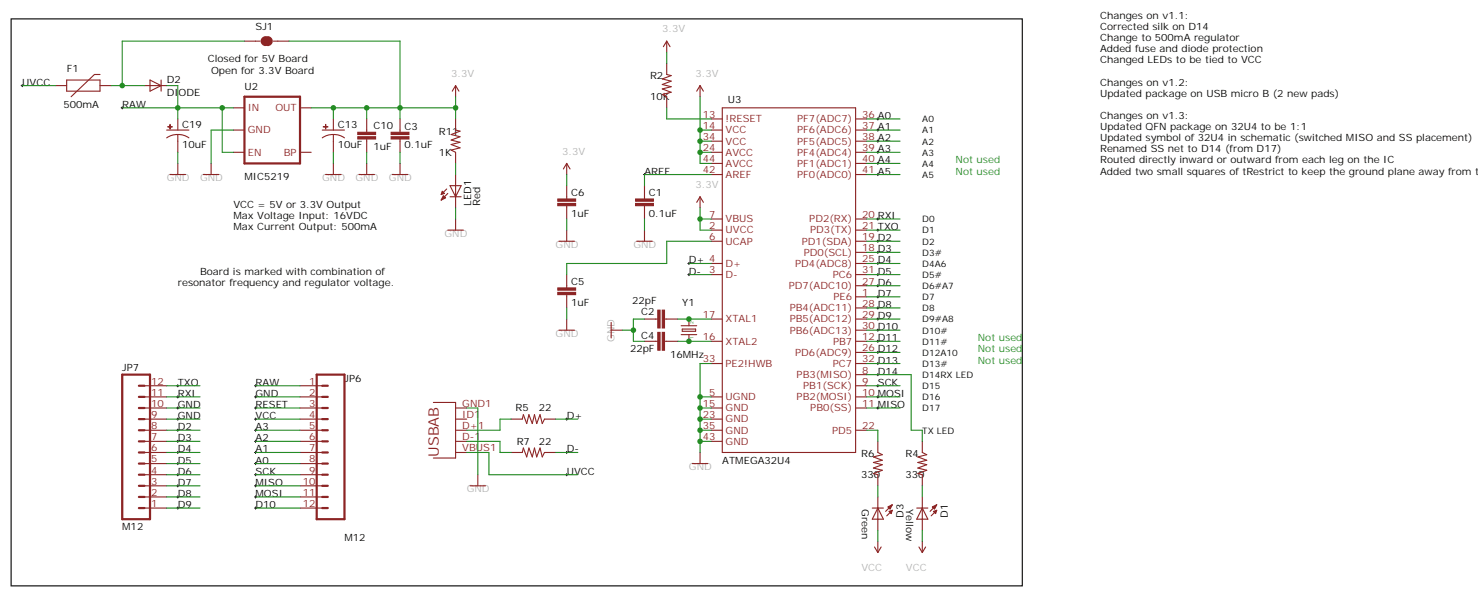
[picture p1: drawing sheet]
<svg xmlns="http://www.w3.org/2000/svg" width="469mm" height="189mm" viewBox="0 0 469 189" stroke-linecap="round" stroke-linejoin="round" font-family="sans-serif">
<path d="M3.5 6h321.1v179.9h-321.1z" fill="none" stroke="#000" stroke-width=".35"/>
<g fill="none" stroke="#8c2424" stroke-width=".35">
<path d="M56.4 37.7v3.6M74.1 34.2h3.5M95.2 34.2h3.6M105.8 37.7v3.6M116.4 37.7v4.3M127 37.7v4.3M144.6 37.7v3.6l1.4 .3-2.8 1.1 2.8 .7-2.8 1.1 2.8 .7-2.8 .7 2.8 1-2.8 .7 1.4 .7v3.6M211.7 20.1v3.5l1.4 .4-2.8 1 2.8 .8-2.8 1 2.8 .7-2.8 .7 2.8 1.1-2.8 .7 1.4 .7v3.5M225.8 37.7h3.5M229.3 34.2h42.3v109.4h-42.3zM271.6 37.7h3.6M52.9 41.3h7.1"/>
<path d="M56.4 42.7l1.9 .2 1.7 .8M56.4 42.7l-1.8 .2-1.7 .8M56.4 42.7v5.6M74.1 41.3h3.5M74.1 48.3h3.5M95.2 48.3h3.6M102.3 41.3h7.1M105.8 42.7l1.9 .2 1.7 .8M105.8 42.7l-1.8 .2-1.7 .8M105.8 42.7v5.6M116.4 44.1v4.2M127 44.1v4.2"/>
<path d="M141.8 60l-1.7 1.7M142.9 58.9h3.5l-1.8 3.5zM144.6 55.4v10.6M204.6 58.9v4.2M225.8 41.3h3.5M225.8 48.3h3.5M225.8 55.4h3.5M225.8 51.9h3.5M225.8 44.8h3.5M271.6 41.3h3.6M271.6 48.3h3.6M271.6 55.4h3.6"/>
<path d="M271.6 51.9h3.6M271.6 44.8h3.6M142.2 61.4l-2.1 2.1M142.9 62.4h3.5M204.6 65.3v4.2M225.8 76.6h3.5M225.8 69.5h3.5M225.8 73h3.5M271.6 76.6h3.6M271.6 69.5h3.6M271.6 73h3.6M225.8 83.6h3.5"/>
<path d="M225.8 87.1h3.5M271.6 83.6h3.6M271.6 87.1h3.6M271.6 97.7h3.6M271.6 80.1h3.6M271.6 90.7h3.6M271.6 94.2h3.6M216.3 103.4h4.9M216.3 106.2h4.9M216.6 104.4h4.2v.7h-4.2zM218.7 101.2v2.2M218.7 106.2v2.1"/>
<path d="M225.8 101.2h3.5M225.8 108.3h3.5M225.8 115.4h3.5M271.6 118.9h3.6M271.6 101.2h3.6M271.6 104.8h3.6M271.6 108.3h3.6M271.6 115.4h3.6M271.6 111.8h3.6M45.9 122.4h7M45.9 125.9h7M45.9 129.5h7"/>
<path d="M45.9 133h7M45.9 136.5h7M95.2 122.4h7.1M95.2 125.9h7.1M95.2 129.5h7.1M95.2 133h7.1M95.2 136.5h7.1M225.8 125.9h3.5M225.8 129.5h3.5M225.8 133h3.5M225.8 136.5h3.5M271.6 122.4h3.6"/>
<path d="M271.6 125.9h3.6M271.6 129.5h3.6M271.6 136.5h3.6M45.9 140.1h7M45.9 143.6h7M45.9 147.1h7M45.9 150.6h7M45.9 154.2h7M45.9 157.7h7M95.2 140.1h7.1M95.2 143.6h7.1M95.2 147.1h7.1"/>
<path d="M95.2 150.6h7.1M95.2 154.2h7.1M95.2 157.7h7.1M225.8 140.1h3.5M278.7 140.1v3.5l1.4 .7-2.8 .7 2.8 1.1-2.8 .7 2.8 .7-2.8 1 2.8 .7-2.8 1.1 1.4 .3v3.6M278.7 157.7v10.6M45.9 161.2h7M95.2 161.2h7.1M276.9 161.2h3.6M278.7 161.2l1.8 3.5h-3.6zM283.3 161.9l-1.8 1.8M283.3 160.2l-2.1 2.1"/>
</g>
<g fill="#8c2424" stroke="#8c2424" stroke-width=".35">
<path d="M113.6 43.4h5.6v.7h-5.6z"/>
<path d="M113.6 42h5.6v.7h-5.6z"/>
<path d="M102.7 40.2l1.4 .1z"/>
<path d="M103.4 39.5v1.4z"/>
<path d="M140.4 60.7l.7 .7-1 .3z"/>
<path d="M140.8 62.1l.7 .7-1.4 .7z"/>
<path d="M124.2 42h5.6v.7h-5.6z"/>
<path d="M124.2 43.4h5.6v.7h-5.6z"/>
<path d="M201.8 63.1h5.6v.8h-5.6z"/>
<path d="M201.8 64.6h5.6v.7h-5.6z"/>
<path d="M282.2 162.3l1.1-.4-.4 1.1z"/>
<path d="M281.9 160.9l1.4-.7-.7 1.4z"/>
<path d="M53.3 40.2l1.4 .1z"/>
<path d="M54 39.5v1.4z"/>
</g>
<g fill="none" stroke="#8c2424" stroke-width=".71">
<path d="M77.6 30.7h17.6v21.2h-17.6zM38.8 118.9h8.8v45.8h-8.8zM100.5 118.9h8.9v45.8h-8.9zM44.1 129.5h1.8M44.1 125.9h1.8M44.1 122.4h1.8M44.1 136.5h1.8M44.1 133h1.8M102.3 129.5h1.8M102.3 125.9h1.8M102.3 122.4h1.8M102.3 136.5h1.8"/>
<path d="M102.3 133h1.8M44.1 140.1h1.8M44.1 143.6h1.8M44.1 147.1h1.8M44.1 150.6h1.8M44.1 154.2h1.8M44.1 157.7h1.8M102.3 140.1h1.8M102.3 143.6h1.8M102.3 147.1h1.8M102.3 150.6h1.8M102.3 154.2h1.8"/>
<path d="M102.3 157.7h1.8M44.1 161.2h1.8M102.3 161.2h1.8"/>
</g>
<g fill="#8c2424">
<circle cx="218.7" cy="101.2" r=".18"/>
<circle cx="218.7" cy="108.3" r=".18"/>
</g>
<g fill="none" stroke="#8c2424" stroke-width=".35">
<path d="M77.6 13.1h4.9M86.8 13.1h4.9M211.7 13.1v3.5M211.7 13.1l1 1.7M211.7 13.1l-1.1 1.7M17.6 27.2h3.6M21.2 25.4h10.5v3.5h-10.5zM31.7 23.6h-1.7l-7.4 7.1M31.7 27.2h3.6M45.9 27.2h7M47.6 25.4l3.6 1.8-3.6 1.7zM51.2 25.4v3.5"/>
<path d="M144.6 27.2v3.5M144.6 27.2l1.1 1.7M144.6 27.2l-1 1.7M222.2 27.2v3.5M222.2 27.2l1.1 1.7M222.2 27.2l-1 1.7M54 55.4h4.9M56.4 51.9v3.5M64.6 55.4h4.9M67 51.9v3.5M103.4 55.4h4.9M105.8 51.9v3.5"/>
<path d="M113.9 55.4h5M116.4 51.9v3.5M124.5 55.4h5M127 51.9v3.5M179.9 51.9v3.5M179.9 58.9v4.2M179.9 51.9l1.1 1.7M179.9 51.9l-1 1.7M142.2 73h4.9M144.6 69.5v3.5M177.4 76.6h5M179.9 65.3v4.2"/>
<path d="M179.9 73v3.6M202.1 76.6h5M204.6 73v3.6M222.2 62.4v3.6M222.2 62.4l1.1 1.8M222.2 62.4l-1 1.8M179.9 87.1v4.3M179.9 93.5v4.2M177.4 104.8h5M179.9 101.2v3.6M194 104.8h3.6M194 102.3v4.9"/>
<path d="M204.6 101.2h4.2M204.6 108.3h4.2M211 101.2h4.2M211 108.3h4.2M137.6 127.7h7v17.6h-7M144.6 133h3.6M144.6 136.5h3.6M144.6 129.5h3.6M162.3 133h3.5l.4-1.4 1 2.8 .7-2.8 1.1 2.8 .7-2.8 .7 2.8 1-2.8 .8 2.8 .7-1.4h3.5M144.6 143.6h3.6M144.6 140.1h3.6M149.2 154.2h5"/>
<path d="M151.7 150.6v3.6M162.3 143.6h3.5l.4-1.4 1 2.8 .7-2.8 1.1 2.8 .7-2.8 .7 2.8 1-2.8 .8 2.8 .7-1.4h3.5M219.8 147.1h4.9M222.2 143.6v3.5M292.8 140.1v3.5l1.4 .7-2.8 .7 2.8 1.1-2.8 .7 2.8 .7-2.8 1 2.8 .7-2.8 1.1 1.4 .3v3.6M292.8 157.7v10.6M277.6 173.6l1.1 1.7M278.7 171.8v3.5M279.8 173.6l-1.1 1.7M291 161.2h3.6M291.7 173.6l1.1 1.7M292.8 171.8v3.5"/>
<path d="M292.8 161.2l1.8 3.5h-3.6zM293.9 173.6l-1.1 1.7M297.4 161.9l-1.8 1.8M297.4 160.2l-2.1 2.1"/>
</g>
<g fill="#8c2424" stroke="#8c2424" stroke-width=".35">
<path d="M208.8 98.4h.7v5.7h-.7z"/>
<path d="M210.3 98.4h.7v5.7h-.7z"/>
<path d="M208.8 105.5h.7v5.6h-.7z"/>
<path d="M210.3 105.5h.7v5.6h-.7z"/>
<path d="M177.1 91.4h5.6v.7h-5.6z"/>
<path d="M177.1 92.8h5.6v.7h-5.6z"/>
<path d="M177.1 63.1h5.6v.8h-5.6z"/>
<path d="M177.1 64.6h5.6v.7h-5.6z"/>
<path d="M296.3 162.3l1.1-.4-.4 1.1z"/>
<path d="M296 160.9l1.4-.7-.7 1.4z"/>
</g>
<path d="M84.3 12.3a.71 .71 0 0 0-.7 .8 .71 .71 0 0 0 .7 .7M85 12.3a.71 .71 0 0 1 .7 .8 .71 .71 0 0 1-.7 .7" fill="none" stroke="#8c2424" stroke-width="1.8"/>
<g fill="none" stroke="#000" stroke-width=".32">
<path d="M6.7 27.2h.7M7.1 26.8v.7M38.5 34.2h.7M38.8 33.9v.7M278.3 37.7h.7M278.7 37.4v.7M204.3 55.4h.7M204.6 55v.7M278.3 55.4h.7M278.3 51.9h.7M278.3 48.3h.7M278.3 44.8h.7"/>
<path d="M278.3 41.3h.7M278.7 40.9v.7M278.7 44.5v.7M278.7 48v.7M278.7 51.5v.7M278.7 55v.7M278.3 73h.7M278.3 76.6h.7M278.3 69.5h.7M278.7 69.1v.8M278.7 72.7v.7M278.7 76.2v.7"/>
<path d="M278.7 79.7v.7M218.4 83.6h.7M218.4 87.1h.7M218.7 83.3v.7M218.7 86.8v.7M278.3 97.7h.7M278.3 80.1h.7M278.3 83.6h.7M278.3 87.1h.7M278.3 90.7h.7M278.3 94.2h.7M278.7 83.3v.7"/>
<path d="M278.7 86.8v.7M278.7 90.3v.7M278.7 93.8v.7M278.7 97.4v.7M278.3 101.2h.7M278.3 104.8h.7M278.3 108.3h.7M278.3 111.8h.7M278.3 115.4h.7M278.3 118.9h.7M278.7 100.9v.7M278.7 104.4v.7"/>
<path d="M278.7 108v.7M278.7 111.5v.7M278.7 115v.7M278.7 118.5v.7M56.1 133h.7M56.1 125.9h.7M56.1 129.5h.7M56.1 122.4h.7M56.1 136.5h.7M56.4 122.1v.7M56.4 125.6v.7M56.4 129.1v.7"/>
<path d="M56.4 132.6v.7M56.4 136.2v.7M56.4 139.7v.7M80.8 133h.7M80.8 125.9h.7M80.8 129.5h.7M80.8 122.4h.7M80.8 136.5h.7M81.1 122.1v.7M81.1 125.6v.7M81.1 129.1v.7M81.1 132.6v.7"/>
<path d="M81.1 136.2v.7M81.1 139.7v.7M179.6 133h.7M179.9 132.6v.7M278.3 125.9h.7M278.3 129.5h.7M278.3 122.4h.7M278.7 122.1v.7M278.7 125.6v.7M278.7 129.1v.7M56.1 150.6h.7M56.1 154.2h.7"/>
<path d="M56.1 157.7h.7M56.1 140.1h.7M56.1 143.6h.7M56.1 147.1h.7M56.4 143.2v.7M56.4 146.8v.7M56.4 150.3v.7M56.4 153.8v.7M56.4 157.3v.7M80.8 150.6h.7M80.8 154.2h.7M80.8 157.7h.7"/>
<path d="M80.8 140.1h.7M80.8 143.6h.7M80.8 147.1h.7M81.1 143.2v.7M81.1 146.8v.7M81.1 150.3v.7M81.1 153.8v.7M81.1 157.3v.7M179.6 150.6h.7M179.6 143.6h.7M179.9 143.2v.7M179.9 150.3v.7"/>
<path d="M56.1 161.2h.7M56.4 160.9v.7M80.8 161.2h.7M81.1 160.9v.7"/>
</g>
<g fill="none" stroke="#248c24" stroke-width=".35">
<path d="M77.6 13.1h-38.8v14.1M91.7 13.1h35.3v24.6M211.7 16.6v3.5M7.1 27.2h10.5M35.3 27.2h10.6M38.8 34.2h35.3M52.9 27.2h3.5v10.5M70.6 34.2v14.1h3.5M98.8 34.2h45.8M105.8 34.2v3.5M116.4 34.2v3.5M144.6 30.7v7"/>
<path d="M211.7 34.2v3.5h14.1M222.2 30.7v21.2h3.6M275.2 37.7h10.6M56.4 48.3v3.6M74.1 41.3h-7.1v10.6M105.8 48.3v3.6M116.4 48.3v3.6M127 48.3v3.6M144.6 51.9v3.5M179.9 55.4v3.5M222.2 41.3h3.6M222.2 44.8h3.6"/>
<path d="M222.2 48.3h3.6M225.8 55.4h-21.2v3.5M275.2 41.3h10.6M275.2 55.4h10.6M275.2 44.8h10.6M275.2 48.3h10.6M275.2 51.9h10.6M144.6 66v3.5M179.9 69.5v3.5M204.6 69.5v3.5M222.2 66v7h3.6M222.2 69.5h3.6"/>
<path d="M225.8 76.6h-14.1v7h-31.8v3.5M275.2 73h10.6M275.2 76.6h10.6M275.2 69.5h10.6M179.9 97.7v3.5M218.7 83.6h7.1M218.7 87.1h7.1M275.2 97.7h10.6M275.2 80.1h10.6M275.2 83.6h10.6M275.2 87.1h10.6M275.2 90.7h10.6"/>
<path d="M275.2 94.2h10.6M197.6 104.8h3.5M204.6 101.2h-3.5v7.1h3.5M215.2 101.2h10.6M215.2 108.3h10.6M225.8 115.4h-3.6v28.2M275.2 101.2h10.6M275.2 108.3h10.6M275.2 104.8h10.6M275.2 118.9h14.1v17.6h3.5v3.6M275.2 115.4h10.6M275.2 111.8h10.6"/>
<path d="M52.9 133h10.6M52.9 125.9h10.6M52.9 129.5h10.6M52.9 136.5h10.6M52.9 122.4h10.6M81.1 133h14.1M81.1 125.9h14.1M81.1 129.5h14.1M81.1 136.5h14.1M81.1 122.4h14.1M148.2 129.5h3.5v21.1M162.3 133h-3.6v3.5h-10.5"/>
<path d="M176.4 133h7M222.2 133h3.6M222.2 125.9h3.6M222.2 129.5h3.6M222.2 136.5h3.6M275.2 125.9h10.6M275.2 129.5h10.6M275.2 136.5h3.5v3.6M275.2 122.4h10.6M52.9 140.1h10.6M52.9 150.6h10.6M52.9 154.2h10.6"/>
<path d="M52.9 157.7h10.6M52.9 143.6h10.6M52.9 147.1h10.6M81.1 140.1h14.1M81.1 150.6h14.1M81.1 154.2h14.1M81.1 157.7h14.1M81.1 143.6h14.1M81.1 147.1h14.1M148.2 140.1h10.5v3.5h3.6M148.2 143.6h7v7h28.2M176.4 143.6h7"/>
<path d="M222.2 140.1h3.6M278.7 154.2v3.5M292.8 154.2v3.5M52.9 161.2h10.6M81.1 161.2h14.1M278.7 168.3v3.5M292.8 168.3v3.5"/>
</g>
<g fill="#248c24">
<circle cx="201.1" cy="104.8" r=".88"/>
<circle cx="222.3" cy="140.1" r=".88"/>
<circle cx="222.3" cy="136.5" r=".88"/>
<circle cx="222.3" cy="133" r=".88"/>
<circle cx="222.3" cy="129.5" r=".88"/>
<circle cx="222.3" cy="125.9" r=".88"/>
<circle cx="222.3" cy="41.3" r=".88"/>
<circle cx="222.3" cy="44.8" r=".88"/>
<circle cx="222.3" cy="48.3" r=".88"/>
<circle cx="105.8" cy="34.2" r=".88"/>
<circle cx="116.4" cy="34.2" r=".88"/>
<circle cx="127" cy="34.2" r=".88"/>
<circle cx="144.6" cy="34.2" r=".88"/>
<circle cx="70.6" cy="34.2" r=".88"/>
<circle cx="56.4" cy="34.2" r=".88"/>
<circle cx="218.7" cy="108.3" r=".88"/>
<circle cx="218.7" cy="101.2" r=".88"/>
<circle cx="222.3" cy="69.5" r=".88"/>
<circle cx="38.8" cy="27.2" r=".88"/>
</g>
<text font-size="4.6" fill="#8d2323" x="139.3" y="145" transform="rotate(-90 139.3 145)">USBAB</text>
<g font-size="3.2">
<text x="349.2" y="6">Changes on v1.1:</text>
<text x="81.1" y="9.5">SJ1</text>
<text x="349.2" y="9.5">Corrected silk on D14</text>
<text x="349.2" y="13.1">Change to 500mA regulator</text>
<text x="349.2" y="16.6">Added fuse and diode protection</text>
<text x="21.2" y="22.9">F1</text>
<text x="66" y="19.8">Closed for 5V Board</text>
<text x="67" y="23.6">Open for 3.3V Board</text>
<text x="349.2" y="20.1">Changed LEDs to be tied to VCC</text>
<text x="7.1" y="27.2">UVCC</text>
<text x="52.9" y="26.5">D2</text>
<text x="77.6" y="28.6">U2</text>
<text x="206.4" y="25">R2</text>
<text x="349.2" y="27.2">Changes on v1.2:</text>
<text x="20.1" y="34.2">500mA</text>
<text x="38.8" y="34.2">RAW</text>
<text x="52.9" y="30.3">DIODE</text>
<text x="206.4" y="31.8">10K</text>
<text x="231.1" y="32.8">U3</text>
<text x="349.2" y="30.7">Updated package on USB micro B (2 new pads)</text>
<text x="57.9" y="40.6">C19</text>
<text x="107.2" y="40.6">C13</text>
<text x="118.5" y="40.9">C10</text>
<text x="128.4" y="41.1">C3</text>
<text x="349.2" y="37.7">Changes on v1.3:</text>
<text x="349.2" y="41.3">Updated QFN package on 32U4 to be 1:1</text>
<text x="57.9" y="46.9">10uF</text>
<text x="107.2" y="46.9">10uF</text>
<text x="118.5" y="47.6">1uF</text>
<text x="128.4" y="47.1">0.1uF</text>
<text x="139.3" y="42.7">R11</text>
<text x="349.2" y="44.8">Updated symbol of 32U4 in schematic (switched MISO and SS placement)</text>
<text x="139.3" y="49.4">1K</text>
<text x="349.2" y="48.3">Renamed SS net to D14 (from D17)</text>
<text x="349.2" y="51.9">Routed directly inward or outward from each leg on the IC</text>
<text x="77.6" y="57.2">MIC5219</text>
<text x="204.6" y="55.4">AREF</text>
<text x="349.2" y="55.4">Added two small squares of tRestrict to keep the ground plane away from th</text>
<text x="74.1" y="66">VCC = 5V or 3.3V Output</text>
<text x="149.6" y="65.3" transform="rotate(-90 149.6 65.3)">LED1</text>
<text x="152.4" y="65.3" transform="rotate(-90 152.4 65.3)">Red</text>
<text x="181.3" y="62.3">C6</text>
<text x="206" y="62.3">C1</text>
<text x="74.1" y="69.5">Max Voltage Input: 16VDC</text>
<text x="181.3" y="69">1uF</text>
<text x="206" y="69">0.1uF</text>
<text x="74.1" y="73">Max Current Output: 500mA</text>
<text x="218.7" y="83.6">D+ 4</text>
<text x="63.5" y="87.1">Board is marked with combination of</text>
<text x="218.7" y="87.1">D-</text>
<text x="56.4" y="90.7">resonator frequency and regulator voltage.</text>
<text x="181.3" y="90.5">C5</text>
<text x="278.7" y="94.2">D7</text>
<text x="181.3" y="97.2">1uF</text>
<text x="200.7" y="96.3">22pF</text>
<text x="203.6" y="100">C2</text>
<text x="216.6" y="97">Y1</text>
<text x="203.6" y="107.6">C4</text>
<text x="200" y="111.8">22pF</text>
<text x="212.7" y="113.6">16MHz</text>
<text x="38.8" y="117.8">JP7</text>
<text x="278.7" y="118.9">D14</text>
<text x="56.4" y="122.4">TXO</text>
<text x="56.4" y="125.9">RXI</text>
<text x="81.1" y="125.9">GND</text>
<text x="81.1" y="122.4">RAW</text>
<text x="109.4" y="121.4">JP6</text>
<text x="278.7" y="122.4">SCK</text>
<text x="56.4" y="129.5">GND</text>
<text x="81.1" y="129.5">RESET</text>
<text x="163.7" y="130.5">R5</text>
<text x="171.1" y="130.5">22</text>
<text x="56.4" y="133">GND</text>
<text x="56.4" y="136.5">D2</text>
<text x="81.1" y="133">VCC</text>
<text x="81.1" y="136.5">A3</text>
<text x="179.9" y="133">D+</text>
<text x="56.4" y="140.1">D3</text>
<text x="56.4" y="143.6">D4</text>
<text x="81.1" y="140.1">A2</text>
<text x="81.1" y="143.6">A1</text>
<text x="164" y="141.1">R7</text>
<text x="171.1" y="141.1">22</text>
<text x="179.9" y="143.6">D-</text>
<text x="56.4" y="147.1">D5</text>
<text x="81.1" y="147.1">A0</text>
<text x="229.3" y="147.1">ATMEGA32U4</text>
<text x="273.4" y="145">R6</text>
<text x="287.5" y="145">R4</text>
<text x="56.4" y="150.6">D6</text>
<text x="56.4" y="154.2">D7</text>
<text x="81.1" y="150.6">SCK</text>
<text x="81.1" y="154.2">MISO</text>
<text x="179.9" y="150.6">UVCC</text>
<text x="273.4" y="151.7">330</text>
<text x="287.5" y="151.7">330</text>
<text x="56.4" y="161.2">D9</text>
<text x="56.4" y="157.7">D8</text>
<text x="81.1" y="157.7">MOSI</text>
<text x="81.1" y="161.2">D10</text>
<text x="273.6" y="161.6" transform="rotate(90 273.6 161.6)">Green</text>
<text x="287.7" y="161.6" transform="rotate(90 287.7 161.6)">Yellow</text>
<text x="286.8" y="164.4" transform="rotate(-90 286.8 164.4)">D3</text>
<text x="300.9" y="164.4" transform="rotate(-90 300.9 164.4)">D1</text>
<text x="38.8" y="168.3">M12</text>
<text x="109.4" y="171.8">M12</text>
</g>
<g font-size="3.2" fill="#b4b4b4">
<text x="210.3" y="10.2">3.3V</text>
<text x="143.2" y="24.3">3.3V</text>
<text x="220.8" y="24.3">3.3V</text>
<text x="178.5" y="49">3.3V</text>
<text x="52.9" y="57.5">GND</text>
<text x="63.5" y="57.5">GND</text>
<text x="102.3" y="57.5">GND</text>
<text x="112.9" y="57.5">GND</text>
<text x="123.5" y="57.5">GND</text>
<text x="220.8" y="59.6">3.3V</text>
<text x="141.1" y="75.1">GND</text>
<text x="176.4" y="78.7">GND</text>
<text x="201.1" y="78.7">GND</text>
<text x="176.4" y="106.9">GND</text>
<text x="195.1" y="108.5" transform="rotate(-90 195.1 108.5)">GND</text>
<text x="218.7" y="149.2">GND</text>
<text x="148.2" y="156.3">GND</text>
<text x="273.5" y="181.3">VCC</text>
<text x="287.6" y="181.3">VCC</text>
</g>
<g font-size="3.2" fill="#8d2323">
<text x="78.7" y="35.3">IN</text>
<text x="87.4" y="35.3">OUT</text>
<text x="223.2" y="37.4">13</text>
<text x="223.2" y="40.9">14</text>
<text x="230.4" y="38.8">!RESET</text>
<text x="253.1" y="38.8">PF7(ADC7)</text>
<text x="273.8" y="40.9">37 A1</text>
<text x="273.8" y="37.4">36 A0</text>
<text x="78.7" y="42.3">GND</text>
<text x="223.2" y="48">24</text>
<text x="223.2" y="44.5">34</text>
<text x="230.4" y="42.3">VCC</text>
<text x="230.4" y="45.9">VCC</text>
<text x="253.1" y="45.9">PF5(ADC5)</text>
<text x="253.1" y="42.3">PF6(ADC6)</text>
<text x="273.8" y="48">39 A3</text>
<text x="273.8" y="44.5">38 A2</text>
<text x="78.7" y="49.4">EN</text>
<text x="90.1" y="49.4">BP</text>
<text x="223.2" y="51.5">44</text>
<text x="230.4" y="49.4">AVCC</text>
<text x="230.4" y="52.9">AVCC</text>
<text x="253.1" y="52.9">PF1(ADC1)</text>
<text x="253.1" y="49.4">PF4(ADC4)</text>
<text x="273.8" y="51.5">40 A4</text>
<text x="223.2" y="55">42</text>
<text x="230.4" y="56.4">AREF</text>
<text x="253.1" y="56.4">PF0(ADC0)</text>
<text x="273.8" y="55">41 A5</text>
<text x="225.2" y="69.1">7</text>
<text x="230.4" y="70.6">VBUS</text>
<text x="256.9" y="70.6">PD2(RX)</text>
<text x="273.8" y="69.1">20 RXI</text>
<text x="225.2" y="76.2">6</text>
<text x="225.2" y="72.7">2</text>
<text x="230.4" y="77.6">UCAP</text>
<text x="230.4" y="74.1">UVCC</text>
<text x="254.5" y="77.6">PD1(SDA)</text>
<text x="257.2" y="74.1">PD3(TX)</text>
<text x="273.8" y="76.2">19 D2</text>
<text x="273.8" y="72.7">21 TXO</text>
<text x="255.2" y="81.1">PD0(SCL)</text>
<text x="273.8" y="79.7">18 D3</text>
<text x="273.8" y="83.3">25 D4</text>
<text x="225.2" y="86.8">3</text>
<text x="230.4" y="84.7">D+</text>
<text x="230.4" y="88.2">D-</text>
<text x="252.5" y="84.7">PD4(ADC8)</text>
<text x="264.4" y="88.2">PC6</text>
<text x="273.8" y="86.8">31 D5</text>
<text x="250.5" y="91.7">PD7(ADC10)</text>
<text x="264.6" y="95.2">PE6</text>
<text x="273.8" y="90.3">27 D6</text>
<text x="273.8" y="93.8">1</text>
<text x="223.2" y="100.9">17</text>
<text x="250.7" y="98.8">PB4(ADC11)</text>
<text x="273.8" y="97.4">28 D8</text>
<text x="273.8" y="100.9">29 D9</text>
<text x="223.2" y="108">16</text>
<text x="230.4" y="102.3">XTAL1</text>
<text x="250.7" y="102.3">PB5(ADC12)</text>
<text x="250.7" y="105.8">PB6(ADC13)</text>
<text x="273.8" y="104.4">30 D10</text>
<text x="273.8" y="108">12 D11</text>
<text x="230.4" y="109.4">XTAL2</text>
<text x="252.5" y="112.9">PD6(ADC9)</text>
<text x="264.5" y="109.4">PB7</text>
<text x="273.8" y="111.5">26 D12</text>
<text x="223.2" y="115">33</text>
<text x="230.4" y="116.4">PE2!HWB</text>
<text x="252.9" y="119.9">PB3(MISO)</text>
<text x="264.4" y="116.4">PC7</text>
<text x="273.8" y="118.5">8</text>
<text x="273.8" y="115">32 D13</text>
<text x="48" y="125.6">11</text>
<text x="48" y="122.1">12</text>
<text x="98.2" y="122.1">1</text>
<text x="98.2" y="125.6">2</text>
<text x="225.2" y="125.6">5</text>
<text x="255" y="123.5">PB1(SCK)</text>
<text x="273.8" y="122.1">9</text>
<text x="273.8" y="125.6">10 MOSI</text>
<text x="48" y="129.1">10</text>
<text x="98.2" y="129.1">3</text>
<text x="146.8" y="129.1">GND1</text>
<text x="223.2" y="129.1">15</text>
<text x="230.4" y="130.5">GND</text>
<text x="230.4" y="127">UGND</text>
<text x="252.9" y="127">PB2(MOSI)</text>
<text x="257.3" y="130.5">PB0(SS)</text>
<text x="273.8" y="129.1">11 MISO</text>
<text x="48" y="136.2">8</text>
<text x="48" y="132.6">9</text>
<text x="98.2" y="132.6">4</text>
<text x="98.2" y="136.2">5</text>
<text x="146.8" y="136.2">D+1</text>
<text x="146.8" y="132.6">ID1</text>
<text x="223.2" y="132.6">23</text>
<text x="223.2" y="136.2">35</text>
<text x="230.4" y="134.1">GND</text>
<text x="230.4" y="137.6">GND</text>
<text x="264.2" y="137.6">PD5</text>
<text x="273.8" y="136.2">22</text>
<text x="48" y="143.2">6</text>
<text x="48" y="139.7">7</text>
<text x="98.2" y="139.7">6</text>
<text x="98.2" y="143.2">7</text>
<text x="146.8" y="139.7">D-1</text>
<text x="146.8" y="143.2">VBUS1</text>
<text x="223.2" y="139.7">43</text>
<text x="230.4" y="141.1">GND</text>
<text x="48" y="146.8">5</text>
<text x="98.2" y="146.8">8</text>
<text x="48" y="153.8">3</text>
<text x="48" y="150.3">4</text>
<text x="96.2" y="153.8">10</text>
<text x="98.2" y="150.3">9</text>
<text x="48" y="160.9">1</text>
<text x="48" y="157.3">2</text>
<text x="96.2" y="157.3">11</text>
<text x="96.2" y="160.9">12</text>
</g>
<g font-size="3.2" fill="#238d23">
<text x="303.4" y="51.9">Not used</text>
<text x="303.4" y="55.4">Not used</text>
<text x="310.4" y="108.3">Not used</text>
<text x="310.4" y="111.8">Not used</text>
<text x="310.4" y="115.4">Not used</text>
</g>
<g font-size="2.8">
<text x="292.8" y="38.8">A0</text>
<text x="292.8" y="42.3">A1</text>
<text x="292.8" y="45.9">A2</text>
<text x="292.8" y="49.4">A3</text>
<text x="292.8" y="52.9">A4</text>
<text x="292.8" y="56.4">A5</text>
<text x="292.8" y="70.6">D0</text>
<text x="292.8" y="77.6">D2</text>
<text x="292.8" y="74.1">D1</text>
<text x="292.8" y="81.1">D3#</text>
<text x="292.8" y="88.2">D5#</text>
<text x="292.8" y="84.7">D4A6</text>
<text x="292.8" y="91.7">D6#A7</text>
<text x="292.8" y="95.2">D7</text>
<text x="292.8" y="98.8">D8</text>
<text x="292.8" y="102.3">D9#A8</text>
<text x="292.8" y="105.8">D10#</text>
<text x="292.8" y="109.4">D11#</text>
<text x="292.8" y="112.9">D12A10</text>
<text x="292.8" y="119.9">D14RX LED</text>
<text x="292.8" y="116.4">D13#</text>
<text x="292.8" y="123.5">D15</text>
<text x="292.8" y="127">D16</text>
<text x="292.8" y="130.5">D17</text>
<text x="292.8" y="137.6">TX LED</text>
</g>
<g font-size="1.4" fill="#238d23">
<text x="220.1" y="107.6" transform="rotate(-90 220.1 107.6)">1</text>
<text x="220.1" y="102.7" transform="rotate(-90 220.1 102.7)">2</text>
</g>
</svg>
